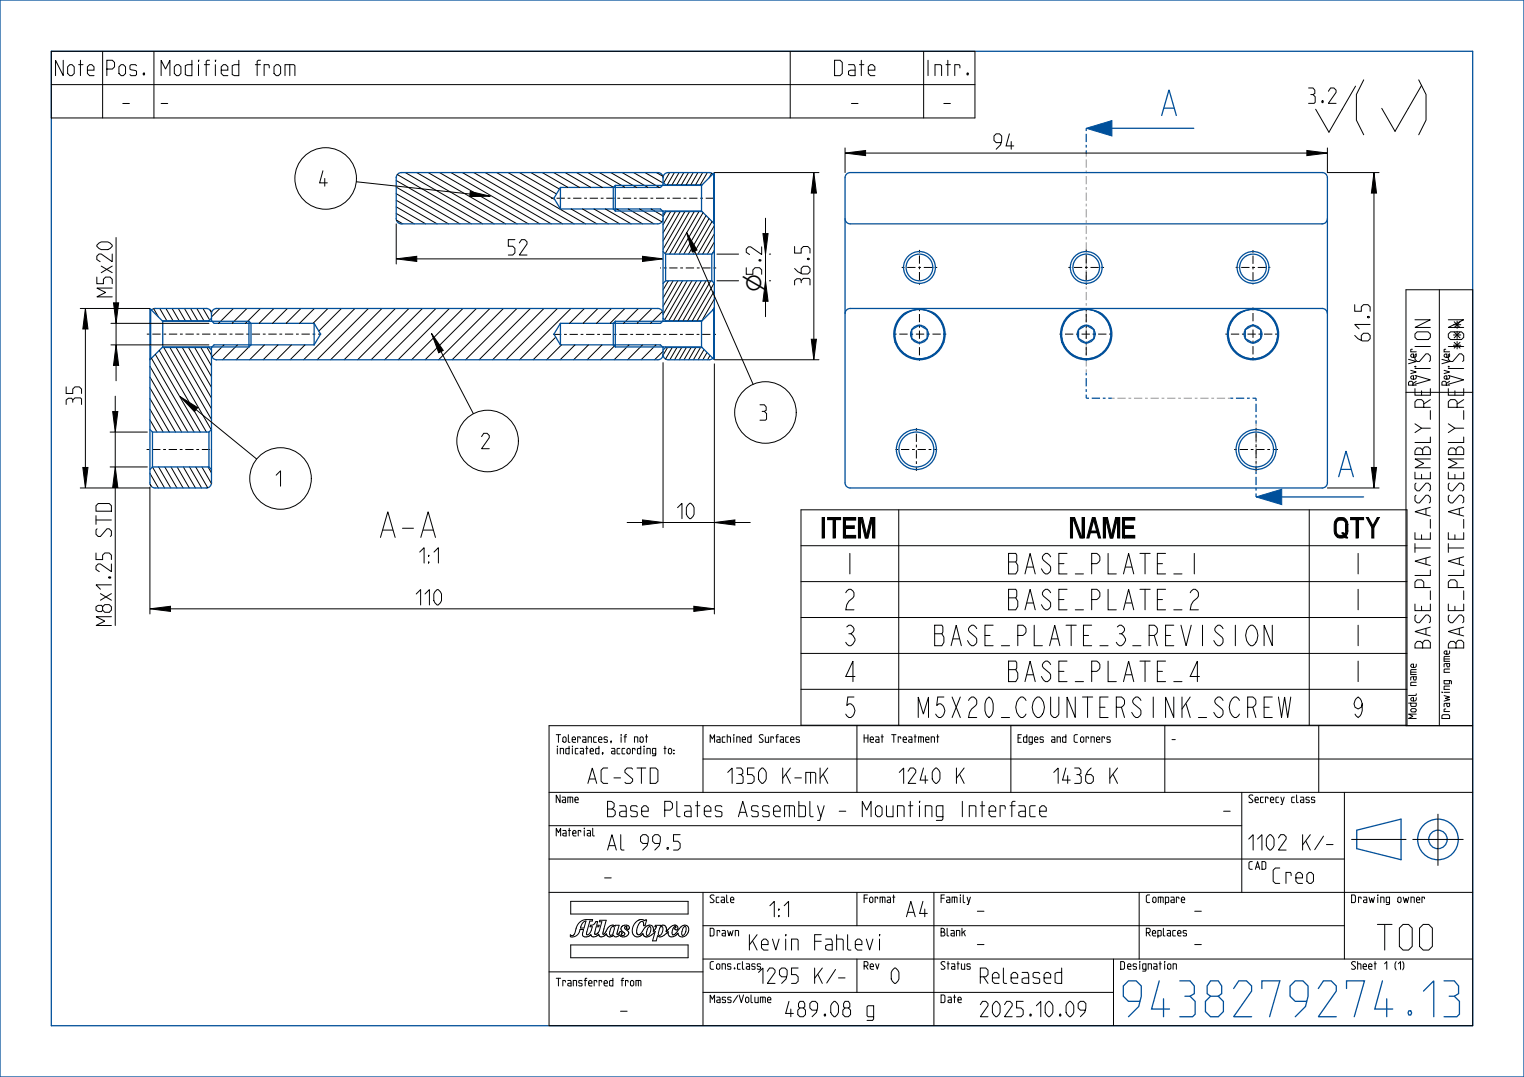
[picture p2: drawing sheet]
<svg xmlns="http://www.w3.org/2000/svg" width="297mm" height="210mm" viewBox="0 0 297 210" stroke-linecap="round" stroke-linejoin="round" font-family="sans-serif">
<g fill="none" stroke="#00509b" stroke-width=".25">
<path d="M78.2 33.6a1 1 0 0 0-1 1M128.2 33.6a1 1 0 0 1 1 1 1 1 0 0 1 1-1M129.2 36l-.5 .5h-19.5M129.7 36h7.1M138.2 33.6l.7 .3M77.2 42.6a1 1 0 0 0 1 1M109.2 40.7h19.5l.5 .5M129.2 42.6a1 1 0 0 1-1 1M129.7 41.2h7.1M136.7 41.1l2.5 2.5M30.2 60.1l-.7 .3M31.7 67.6l-2.5 2.5"/>
<path d="M40.2 60.1a1 1 0 0 1 1 1 1 1 0 0 1 1-1M41.2 69.1a1 1 0 0 0 1 1M41.2 62.5l.5 .5h19.5M61.2 67.2h-19.5l-.5 .5M109.2 67.2h19.5l.5 .5M128.2 70.1a1 1 0 0 0 1-1 1 1 0 0 0 1 1M128.2 60.1a1 1 0 0 1 1 1M129.2 62.5l-.5 .5h-19.5M129.7 67.7h7.1M129.7 62.5h7.1M138.9 69.9l-.7 .2M29.2 94.1a1 1 0 0 0 1 1"/>
<path d="M41.2 94.1a1 1 0 0 1-1 1"/>
</g>
<g fill="none" stroke="#000" stroke-width=".19">
<path d="M77.2 39l8 4.6M77.2 37.8l10.2 5.8M77.2 36.5l12.4 7.1M77.2 35.2l14.7 8.4M77.4 34l16.7 9.6M79 33.6l17.3 10M81.2 33.6l17.3 10M83.4 33.6l17.4 10M85.7 33.6l17.3 10M87.9 33.6l17.3 10M90.1 33.6l17.3 10M92.3 33.6l17.4 10"/>
<path d="M94.6 33.6l17.3 10M96.8 33.6l17.3 10M99 33.6l9.1 5.3M101.2 33.6l7.3 4.2M103.5 33.6l5.5 3.3M105.7 33.6l5 2.9M107.9 33.6l5 2.9M110.1 33.6l5 2.9M112.4 33.6l5 2.9M114.6 33.6l5 2.9M116.8 33.6l5 2.9M119 33.6l5 2.9"/>
<path d="M121.2 33.6l5.1 2.9M123.5 33.6l5 2.9M125.7 33.6l3.5 2.1M127.9 33.6l1.3 .8M130.5 33.6l-1.2 2.1M131.4 33.6l-1.4 2.4M132.3 33.6l-1.3 2.4M133.3 33.6l-1.4 2.4M134.2 33.6l-1.4 2.4M135.1 33.6l-1.4 2.4M136 33.6l-1.4 2.4M136.9 33.6l-1.4 2.4"/>
<path d="M137.8 33.6l-1.3 2.4M138.7 33.8l-.5 .9M77.2 41.6l3.5 2M77.2 40.3l5.8 3.3M77.3 42.9l1.2 .7M111.3 40.7l5 2.9M113.5 40.7l5 2.9M115.8 40.7l5 2.9M118 40.7l5 2.9M120.2 40.7l5 2.9M122.4 40.7l5 2.9M124.6 40.7l4.4 2.6"/>
<path d="M126.9 40.7l2.3 1.4M129.8 41.2l-.6 1M130.3 54.7l-1.1 1.9M130.7 41.2l-1.5 2.6M131.2 54.7l-2 3.4M131.6 41.2l-2.4 4.2M132.1 54.7l-2.9 5M132.5 41.2l-3.3 5.8M133 54.7l-3.8 6.6M133.5 41.2l-4.3 7.4M133.9 54.7l-4.4 7.7M134.4 41.2l-4.8 8.3"/>
<path d="M134.8 54.7l-4.5 7.8M135.3 41.2l-4.8 8.3M135.8 54.7l-4.5 7.8M136.2 41.2l-4.8 8.3M136.7 54.7l-4.5 7.8M137 41.4l-4.7 8.1M137.6 42l-4.3 7.5M137.6 54.7l-4.5 7.8M138.2 42.6l-4 6.9M138.5 54.7l-4.5 7.8M138.8 43.2l-3.7 6.3M139.2 55.2l-4.3 7.3"/>
<path d="M139.2 44l-3.2 5.5M139.2 45.6l-2.3 3.9M139.2 47.2l-1.4 2.3M139.2 48.8l-.4 .6M139.2 56.7l-3.3 5.8M139.2 58.3l-2.4 4.2M139.2 59.9l-.3 .6M29.2 79.8l2.6 4.4M29.2 77.7l3.8 6.5M29.2 75.6l5 8.6M29.2 73.5l6.2 10.7M29.2 71.4l7.4 12.8"/>
<path d="M29.5 69.9l8.3 14.3M29.9 60.2l1 1.6M30.3 69.1l8.7 15.1M31 68.3l9.2 15.9M31.1 60.1l1.4 2.4M31.9 67.7l9.3 16.1M32.3 60.1l1.4 2.4M33.1 67.7l8.1 14.1M33.5 60.1l1.4 2.4M34.3 67.7l6.9 12M34.7 60.1l1.4 2.4M35.5 67.7l5.7 9.9"/>
<path d="M35.9 60.1l1.4 2.4M36.7 67.7l4.5 7.8M37.2 60.1l1.3 2.4M37.9 67.7l3.3 5.7M38.4 60.1l1.3 2.4M39.1 67.7l2.1 3.7M39.6 60.1l1.3 2.3M40.3 67.7l.9 1.6M41 60.5l.2 .3M42.9 60.1l-1.7 1.7M43.7 67.2l-2.4 2.4M45.5 60.1l-2.9 2.9"/>
<path d="M46.3 67.2l-2.9 2.9M48.1 60.1l-2.9 2.9M48.5 67.6l-2.5 2.5M50.8 60.1l-2.9 2.9M51.5 67.2l-2.9 2.9M53.4 60.1l-2.9 2.9M54.2 67.2l-2.9 2.9M56 60.1l-2.9 2.9M56.8 67.2l-2.9 2.9M58.6 60.1l-2.9 2.9M59.4 67.2l-2.9 2.9M61.3 60.1l-2.9 2.9"/>
<path d="M63.9 60.1l-2.9 2.9M66.5 60.1l-4.4 4.5M69.2 60.1l-10 10M71.8 60.1l-10 10M74.4 60.1l-10 10M77.1 60.1l-10 10M79.7 60.1l-10 10M82.3 60.1l-10 10M85 60.1l-10 10M87.6 60.1l-10 10M90.2 60.1l-10 10M92.8 60.1l-10 10"/>
<path d="M95.5 60.1l-10 10M98.1 60.1l-10 10M100.7 60.1l-10 10M103.4 60.1l-10 10M106 60.1l-10 10M108.3 65.7l-4.4 4.4M108.6 60.1l-10 10M109.4 67.2l-2.9 2.9M111.3 60.1l-10 10M112.1 67.2l-2.9 2.9M113.9 60.1l-2.9 2.9M114.7 67.2l-2.9 2.9"/>
<path d="M116.5 60.1l-2.9 2.9M117.3 67.2l-2.9 2.9M119.2 60.1l-2.9 2.9M119.9 67.2l-2.9 2.9M121.8 60.1l-2.9 2.9M122.6 67.2l-2.9 2.9M124.4 60.1l-2.9 2.9M125.2 67.2l-2.9 2.9M127 60.1l-2.9 2.9M127.8 67.2l-2.9 2.9M129.1 60.7l-2.3 2.3M129.2 68.5l-1.6 1.6"/>
<path d="M130.1 67.7l-.9 1.6M131 67.7l-1.3 2.3M131.9 67.7l-1.4 2.4M132.8 67.7l-1.3 2.4M133.8 67.7l-1.4 2.4M134.7 67.7l-1.4 2.4M135.6 67.7l-1.4 2.4M136.5 67.7l-1.4 2.4M137.2 68.1l-1.1 2M137.8 68.7l-.8 1.4M138.4 69.3l-.5 .8M29.2 92.3l1.7 2.8"/>
<path d="M29.2 81.9l1.4 2.3M29.3 94.4l.2 .4M29.7 91.1l2.4 4M30.9 91l2.4 4.1M32.1 91l2.4 4.1M33.3 91l2.4 4.1M34.5 91l2.4 4.1M35.7 91l2.4 4.1M36.9 91l2.4 4.1M38.1 91l2.4 4.1M39.3 91l1.9 3.3M40.5 91l.7 1.2"/>
</g>
<path d="M211.7 25l5-1.5v3z" fill="#00509b"/>
<path d="M211.7 25l5-1.5v3z" fill="none" stroke="#00509b" stroke-width=".19"/>
<path d="M226.4 22.5l1.4-5 1.4 5M226.9 21.1h1.9" fill="none" stroke="#00509b" stroke-width=".25"/>
<path d="M244.8 96.9l5-1.5v3z" fill="#00509b"/>
<path d="M244.8 96.9l5-1.5v3z" fill="none" stroke="#00509b" stroke-width=".19"/>
<g fill="none" stroke="#00509b" stroke-width=".25">
<path d="M0 0h297v210h-297zM10 10h277v190h-277zM77.2 34.6v8M78.2 33.6h50M109.2 36.5v4.2l-1.2-2.1zM119.9 36.1l-.4 .4v4.2l.4 .4M119.9 36.1h16.8M119.9 36.1v5M129.2 34.6v1.5M129.2 35.5l.5 .6M130.2 33.6h8M136.7 36.1v5h-16.8"/>
<path d="M139.1 33.8v9.7l.1-.1M139.1 33.8l-2.4 2.3M139.1 33.8h.1v36.1l-.1 .1M165 33.9l.7-.3h92a1 1 0 0 1 1 1v59.5a1 1 0 0 1-1 1h-92a1 1 0 0 1-1-1v-59.5zM216.7 25h15.9M78.2 43.6h50M129.2 41.1v21.5M129.2 49l.5 .5M129.7 41.1l-.5 .6M129.7 54.7h9M129.7 49.5h9M129.7 54.7l-.5 .5"/>
<path d="M129.7 49.5v5.2M138.7 54.7l.5 .5M138.7 49.5v5.2M139.2 49l-.5 .5M164.7 42.6a1 1 0 0 0 1 1h92a1 1 0 0 0 1-1M29.4 60.3h-.2v33.8M29.4 60.3v9.7l-.2-.1M29.4 60.3l2.3 2.3M30.2 60.1h10M31.6 67.7h9.1M31.6 62.5h9.1M31.7 62.6v5h16.8"/>
<path d="M31.7 62.6h16.8M40.7 62.5v.1M40.7 67.6v.1M40.7 67.7l.5 .5M41.2 61.1v1.5M41.2 67.6v26.5M41.2 62l-.5 .5M42.2 70.1h86M42.2 60.1h86M48.5 62.6v5M48.5 62.6l.4 .4v4.2l-.4 .4M61.2 63l1.3 2.1-1.3 2.1z"/>
<path d="M109.2 63v4.2l-1.2-2.1zM119.9 67.6h16.8M119.9 62.6h16.8M119.9 62.6l-.4 .4v4.2l.4 .4M119.9 62.6v5M129.2 62l.5 .6M129.2 67.6v1.5M129.7 67.6l-.5 .6M130.2 70.1h8M136.7 67.6l2.4 2.4M136.7 62.6v5M139.2 60.3h-.1v9.7"/>
<path d="M139.2 60.1l-2.5 2.5M164.7 61.1a1 1 0 0 1 1-1h92a1 1 0 0 1 1 1M177.5 60.6l-.5 .2a5 5 0 0 0-1.7 7.5 5 5 0 0 0 7.7 0 5 5 0 0 0-1.6-7.5l-.6-.2M177.7 64.3l1.5-.9 1.5 .9v1.7l-1.5 .9-1.5-.9zM210 60.6l-.5 .2a5 5 0 0 0-1.7 7.5 5 5 0 0 0 7.7 0 5 5 0 0 0-1.6-7.5l-.6-.2M210.2 64.3l1.5-.9 1.5 .9v1.7l-1.5 .9-1.5-.9zM242.5 60.6l-.5 .2a5 5 0 0 0-1.7 7.5 5 5 0 0 0 7.7 0 5 5 0 0 0-1.6-7.5l-.6-.2M242.7 64.3l1.5-.9 1.5 .9v1.7l-1.5 .9-1.5-.9zM29.2 83.7l.5 .5M29.7 84.2v6.8M29.7 91l-.5 .5M29.7 91h11"/>
<path d="M29.7 84.2h11M30.2 95.1h10M40.7 84.2v6.8M40.7 91l.5 .5M41.2 83.7l-.5 .5M249.8 96.9h15.9M260.9 93l1.4-5 1.4 5M261.4 91.5h1.9M264.4 161.9l8.6-2.2v7.9l-8.6-2.1z"/>
<circle cx="179.2" cy="52.1" r="3.1"/>
<circle cx="179.2" cy="52.1" r="2.6"/>
<circle cx="211.7" cy="52.1" r="3.1"/>
<circle cx="211.7" cy="52.1" r="2.6"/>
<circle cx="244.2" cy="52.1" r="3.1"/>
<circle cx="244.2" cy="52.1" r="2.6"/>
<circle cx="179.2" cy="65.1" r="4.9"/>
<circle cx="179.2" cy="65.1" r="4.8"/>
<circle cx="179.2" cy="65.1" r="1.73"/>
<circle cx="211.7" cy="65.1" r="4.9"/>
<circle cx="211.7" cy="65.1" r="4.8"/>
<circle cx="211.7" cy="65.1" r="1.73"/>
<circle cx="244.2" cy="65.1" r="4.9"/>
<circle cx="244.2" cy="65.1" r="4.8"/>
<circle cx="244.2" cy="65.1" r="1.73"/>
<circle cx="178.6" cy="87.6" r="3.9"/>
<circle cx="178.6" cy="87.6" r="3.4"/>
<circle cx="244.8" cy="87.6" r="3.9"/>
<circle cx="244.8" cy="87.6" r="3.4"/>
<circle cx="280.2" cy="163.7" r="4"/>
<circle cx="280.2" cy="163.7" r="1.8"/>
</g>
<path d="M211.7 25v5M211.7 72.6v5M211.7 77.6h5M239.8 77.6h5M244.8 77.6v5M244.8 91.9v5" fill="none" stroke="#00509b" stroke-width=".25" stroke-dasharray=".5 .5 1.6 .5" stroke-linecap="butt"/>
<path d="M211.7 30v42.6M216.7 77.6h23.1M244.8 82.6v9.3" fill="none" stroke="#9196a0" stroke-width=".19" stroke-dasharray=".5 .5 1.6 .5" stroke-linecap="butt"/>
<g fill="#000">
<path d="M91.6 37.3l4 1h-4.1zM158.6 33.6l.5 4h-1zM164.7 29.8l4-.5v1zM254.7 29.3l4 .5-4 .5zM267.8 33.6l.5 4h-1zM77.2 50.5l4-.5v1zM125.2 50l4 .5-4 .5zM133.8 45.3l2 3.4-.9 .4zM149.2 54.7l.5 4h-1zM16.6 60.1l.5 4h-1zM22.1 59h1l-.5 4zM22.6 67.2l.5 4h-1z"/>
<path d="M35.1 77.3l3.4 2.2-.6 .8zM84.1 65l2.3 3.3-.9 .5zM158.1 66.1h1l-.5 4zM16.1 91.1h1l-.5 4zM22 80.2h1l-.5 4zM22.5 91l.5 4h-1zM267.3 91.1h1l-.5 4zM29.2 118.7l4-.5v1zM125.2 101.4l4 .5-4 .5zM135.2 118.2l4 .5-4 .5zM139.2 101.9l4-.5v1z"/>
</g>
<g fill="none" stroke="#000" stroke-width=".19">
<path d="M10 10h180v13h-180zM10 16.5h180M20 10v13M30 10v13M154 10v13M180 10v13M264.2 16.8l-5.2 9-2.6-4.5M69.4 35.4l22.2 2.4M91.6 37.3l4 1h-4.1zM139.2 33.6h20.4M158.6 33.6l.5 4h-1zM158.6 37.6v28.5"/>
<path d="M164.7 29.8l4-.5v1zM164.7 28.8v4.8M168.7 29.8h86M254.7 29.3l4 .5-4 .5zM258.7 28.8v4.8h10.1M267.8 33.6l.5 4h-1zM267.8 37.6v53.5M22.1 59h1l-.5 4zM22.6 46.3v12.7M77.2 50.5l4-.5v1zM77.2 43.6v7.9M81.2 50.5h44"/>
<path d="M125.2 50l4 .5-4 .5zM133.8 45.3l2 3.4-.9 .4zM135.4 48.9l11.4 26M139.7 54.7h4.2M139.7 49.5h4.2M149.2 54.7l.5 4h-1zM149.2 42.5v3M149.2 58.7v3M280.5 56.5v85M15.6 60.1h13.6M16.6 60.1l.5 4h-1zM16.6 64.1v27"/>
<path d="M21.6 67.2h19.1M21.6 63h19.1M22.5 77.2v3M22.6 67.2l.5 4h-1zM22.6 63v4.2M22.6 71.2v3M35.1 77.3l3.4 2.2-.6 .8zM38.2 79.9l11.8 9.6M84.1 65l2.3 3.3-.9 .5zM85.9 68.6l6.4 12.1M129.2 70.7v32.2M139.2 70.1h20.4"/>
<path d="M139.2 70.9v48.8M158.1 66.1h1l-.5 4zM274 76.5h13M15.6 95.1h13.6M16.1 91.1h1l-.5 4zM21.5 91h7.2M21.5 84.2h7.2M22 80.2h1l-.5 4zM22.5 91l.5 4h-1zM22.5 84.2v6.8M22.5 95v27M29.2 95v24.7"/>
<path d="M156.1 99.4h118.1v42h-118.1zM175.1 99.4v42M255.1 99.4v42M258.7 95.1h10.1M267.3 91.1h1l-.5 4zM29.2 118.7l4-.5v1zM33.2 118.7h102M122.2 101.9h3M125.2 101.4l4 .5-4 .5zM129.2 101.9h10M135.2 118.2l4 .5-4 .5zM139.2 101.9l4-.5v1z"/>
<path d="M143.2 101.9h3M156.1 106.4h118.1M156.1 113.4h118.1M156.1 120.4h118.1M156.1 127.4h118.1M156.1 134.4h118.1M107 154.5h180M137 148h150M137 141.5v13M167 141.5v13M197 141.5v13M227 141.5v13"/>
<path d="M242 154.5v19.5M257 141.5v13M262 154.5v32.5M274 141.5v-85h13v143.5h-180v-58.5h180M280.2 158.8v10M107 161h135M107 167.5h155M107 174h180M111.2 175.8h22.9v2.4h-22.9zM113.7 179.9l.5-.3-.4 1.4h-.7zM116.1 179.7l-.4 .6-.6 .1-.1 .3h.4l-.2 .7-.3 .6-.4 .3a.35 .35 0 0 1-.1-.6l.6-2.1h.4l.1-.3h-1.4l-.7 .2-.7 .6-.4 .9a2.12 2.12 0 0 1-.8 1.4l-.4-.1v.3l.7 .1 .6-.3 .4-.5 .2-.7h.7l-.1 .7a.73 .73 0 0 0 .3 .8 .73 .73 0 0 0 .9-.2l.4-.2a.94 .94 0 0 0 1.5-.1 .58 .58 0 0 0 .4 .5 .58 .58 0 0 0 .7-.2l.4-.4a.76 .76 0 0 0 .6 .6 .76 .76 0 0 0 .7-.4 .69 .69 0 0 0 1.2 0 1 1 0 0 0 1.1 .3 1 1 0 0 0 .7-.8l-.2-.3a.6 .6 0 0 1-.5-.8h.3v.1a.28 .28 0 0 0 .3 .4 .28 .28 0 0 0 .2-.4 .83 .83 0 0 0-1-.4 .83 .83 0 0 0-.5 1l.4 .4a.36 .36 0 0 1 .2 .5 .36 .36 0 0 1-.6 0M116.1 179.7h.4l-.2 .7h.5l-.1 .3h-.5l-.3 1a.32 .32 0 0 0 .1 .5 .32 .32 0 0 0 .5-.2l.3-.6 .5-1.7h-.5l.1-.3h1.2l-.4 1.8a.85 .85 0 0 0-.1 1l.5-.6a1.45 1.45 0 0 1 1.4-1.2l.4 .2v-.2h.8l-.5 1.6 .1 .2 .3-.1a.32 .32 0 0 1 .2-.4 .32 .32 0 0 1 .4 .1 .32 .32 0 0 1-.1 .5"/>
<path d="M116.1 179.7h.1M124 179.7a1.2 1.2 0 0 1 1.6-.2l.4-.1-.3 1.1h-.3v-.1a.5 .5 0 0 0-.3-.7 .5 .5 0 0 0-.6 .5 1.78 1.78 0 0 0-.3 2h.4l.3-.2a2.5 2.5 0 0 1 1.6-1.6 .82 .82 0 0 1 .8 1.2l.6-.9h-.3l.1-.3h1v.2a.8 .8 0 0 1 1 .1 .8 .8 0 0 1 .1 1l.3-.3a1.45 1.45 0 0 1 1.9-.8 .37 .37 0 0 1 .1 .5 .37 .37 0 0 1-.6 0l.2-.3a.19 .19 0 0 0-.2-.2 .19 .19 0 0 0-.2 .2l-.3 1.1a.34 .34 0 0 0 .2 .4 .34 .34 0 0 0 .4-.2 3.9 3.9 0 0 1 1.8-1.7 1.05 1.05 0 0 1 .9 .8 1.05 1.05 0 0 1-.5 1.1 .92 .92 0 0 1-.9 .4 .92 .92 0 0 1-.8-.8l-.1 .2a1.32 1.32 0 0 1-1.6 .4l-.2-.4v-.4l-.9 .7a.85 .85 0 0 1-1.1 .1l-.3 1h-.7l.5-1.9-.1 .1a1.75 1.75 0 0 1-1.9 .9l-.4-.5-.1 .1a1.11 1.11 0 0 1-1.5 .3 1.11 1.11 0 0 1-.4-1.4l.3-.8zM137 174v26M167 174v6.5M182 174v26M222 174v13M263.4 163.7h10.6M275.3 163.7h9.8M107 189.5h30M111.2 184.3h22.9v2.5h-22.9zM119.2 180.8l.4-.1 .1 .4-.3 1-.5 .3-.1-.6zM121.1 182.3h.1"/>
<path d="M125.7 182.6h.1M126.4 180.8l.4-.1v.7l-.3 .8-.4 .2-.1-.5zM126.6 180.7h.1M128.7 180.8l.4-.1 .1 .6-.3 .8-.4 .3-.2-.4zM133.3 180.8l.3-.1 .1 .7-.3 .7-.4 .3-.1-.6zM133.5 180.7h.1M137 180.5h125M137 187h150M137 193.5h80M167 187v6.5M217 187v13"/>
<circle cx="63.5" cy="34.8" r="6"/>
<circle cx="54.7" cy="93.3" r="6"/>
<circle cx="95" cy="86" r="6"/>
<circle cx="149.2" cy="80.4" r="6"/>
</g>
<g fill="none" stroke="#000" stroke-width=".19" stroke-dasharray=".5 .5 1.6 .5" stroke-linecap="butt">
<path d="M107.4 38.6h31.9M139.6 52.2h-11M175.7 52.1h6.9M179.2 48.7v6.8M208.2 52.1h7M211.7 48.7v6.9M240.8 52.1h6.8M244.2 48.8v6.7M244.2 60v10.4M28.6 65.1h34M139.5 65.2h-32.1M174.2 65.1h10.2"/>
<path d="M179.2 60.1v10.3M206.5 65.1h10.4M211.7 60.1v10.2M238.8 65.1h10.6M28.6 87.6h12.8M174.5 87.6h8.1M178.6 83.5v8.3M240.5 87.6h8.6M244.8 83.4v8.5"/>
</g>
<text font-size="13" x="264.3" y="25.6">( )</text>
<text font-size="9.1" fill="#00509b" x="216.5" y="198.3">9438279274.13</text>
<g font-size="6.5">
<text x="74.6" y="104.8">A-A</text>
<text x="268.6" y="185.3">TOO</text>
</g>
<g font-size="5.2">
<text x="159.4" y="104.9">ITEM</text>
<text x="208.9" y="104.9">NAME</text>
<text x="260" y="104.9">QTY</text>
<text x="164.1" y="111.9">1</text>
<text x="196.4" y="111.9">BASE_PLATE_1</text>
<text x="263.1" y="111.9">1</text>
<text x="164.1" y="118.9">2</text>
<text x="196.4" y="118.9">BASE_PLATE_2</text>
<text x="263.1" y="118.9">1</text>
<text x="164.1" y="125.9">3</text>
<text x="182.4" y="125.9">BASE_PLATE_3_REVISION</text>
<text x="263.1" y="125.9">1</text>
<text x="164.1" y="132.9">4</text>
<text x="196.4" y="132.9">BASE_PLATE_4</text>
<text x="263.1" y="132.9">1</text>
<text x="164.1" y="139.9">5</text>
<text x="179.3" y="139.9">M5X20_COUNTERSINK_SCREW</text>
<text x="263.1" y="139.9">9</text>
</g>
<g font-size="4.1">
<text x="148.4" y="57" transform="rotate(-90 148.4 57)">⌀5.2</text>
<text x="148.4" y="57" transform="rotate(-90 148.4 57)">⌀</text>
</g>
<g font-size="3.9">
<text x="10.3" y="14.8">Note</text>
<text x="20.3" y="14.8">Pos.</text>
<text x="31.4" y="14.8">Modified from</text>
<text x="162.3" y="14.8">Date</text>
<text x="179.1" y="14.8">Intr.</text>
<text x="23.8" y="21.3">-</text>
<text x="31.4" y="21.3">-</text>
<text x="165.8" y="21.3">-</text>
<text x="183.8" y="21.3">-</text>
<text x="255" y="20.2">3.2</text>
<text x="193.7" y="29.1">94</text>
<text x="62.3" y="36.3">4</text>
<text x="99.1" y="49.7">52</text>
<text x="21.9" y="57.9" transform="rotate(-90 21.9 57.9)">M5x20</text>
<text x="157.9" y="55.6" transform="rotate(-90 157.9 55.6)">36.5</text>
<text x="267" y="66.5" transform="rotate(-90 267 66.5)">61.5</text>
<text x="285.3" y="68" transform="rotate(-90 285.3 68)">***</text>
<text x="15.9" y="78.9" transform="rotate(-90 15.9 78.9)">35</text>
<text x="148.1" y="81.9">3</text>
<text x="93.8" y="87.5">2</text>
<text x="53.8" y="94.8">1</text>
<text x="132" y="101.1">10</text>
<text x="79.3" y="109.8">1:1</text>
<text x="81.1" y="118">110</text>
<text x="21.7" y="122" transform="rotate(-90 21.7 122)">M8x1.25 STD</text>
<text x="278.7" y="126.4" transform="rotate(-90 278.7 126.4)">BASE_PLATE_ASSEMBLY_REVISION</text>
<text x="285.3" y="126.4" transform="rotate(-90 285.3 126.4)">BASE_PLATE_ASSEMBLY_REVISION</text>
<text x="115" y="152.8">AC-STD</text>
<text x="141.5" y="152.8">1350 K-mK</text>
<text x="175" y="152.8">1240 K</text>
<text x="205" y="152.8">1436 K</text>
<text x="117.8" y="159.3">Base Plates Assembly - Mounting Interface</text>
<text x="238.3" y="159.3">-</text>
<text x="117.8" y="165.8">Al 99.5</text>
<text x="242.6" y="165.8">1102 K/-</text>
<text x="117.8" y="172.3">-</text>
<text x="248.1" y="172.3">Creo</text>
<text x="148.5" y="178.8">1:1</text>
<text x="176.6" y="178.8">A4</text>
<text x="190.5" y="178.8">-</text>
<text x="232.8" y="178.8">-</text>
<text x="145.4" y="185.3">Kevin Fahlevi</text>
<text x="190.5" y="185.3">-</text>
<text x="232.8" y="185.3">-</text>
<text x="147.8" y="191.8">1295 K/-</text>
<text x="173.1" y="191.8">0</text>
<text x="190.4" y="191.8">Released</text>
<text x="120.8" y="198.3">-</text>
<text x="152.4" y="198.3">489.08 g</text>
<text x="190.4" y="198.3">2025.10.09</text>
</g>
<g font-size="2">
<text x="276" y="75.1" transform="rotate(-90 276 75.1)">Rev.Ver</text>
<text x="282.5" y="75.1" transform="rotate(-90 282.5 75.1)">Rev.Ver</text>
<text x="276" y="140.1" transform="rotate(-90 276 140.1)">Model name</text>
<text x="282.5" y="140.1" transform="rotate(-90 282.5 140.1)">Drawing name</text>
<text x="108.4" y="144.8">Tolerances, if not</text>
<text x="108.4" y="147">indicated, according to:</text>
<text x="138.4" y="144.8">Machined Surfaces</text>
<text x="168.4" y="144.8">Heat Treatment</text>
<text x="198.4" y="144.8">Edges and Corners</text>
<text x="228.4" y="144.8">-</text>
<text x="108.4" y="156.5">Name</text>
<text x="243.4" y="156.5">Secrecy class</text>
<text x="108.4" y="163">Material</text>
<text x="243.4" y="169.5">CAD</text>
<text x="138.4" y="176">Scale</text>
<text x="168.4" y="176">Format</text>
<text x="183.4" y="176">Family</text>
<text x="223.4" y="176">Compare</text>
<text x="263.4" y="176">Drawing owner</text>
<text x="138.4" y="182.5">Drawn</text>
<text x="183.4" y="182.5">Blank</text>
<text x="223.4" y="182.5">Replaces</text>
<text x="138.4" y="189">Cons.class</text>
<text x="168.4" y="189">Rev</text>
<text x="183.4" y="189">Status</text>
<text x="218.4" y="189">Designation</text>
<text x="263.4" y="189">Sheet 1 (1)</text>
<text x="108.4" y="192.3">Transferred from</text>
<text x="138.4" y="195.5">Mass/Volume</text>
<text x="183.4" y="195.5">Date</text>
</g>
</svg>
